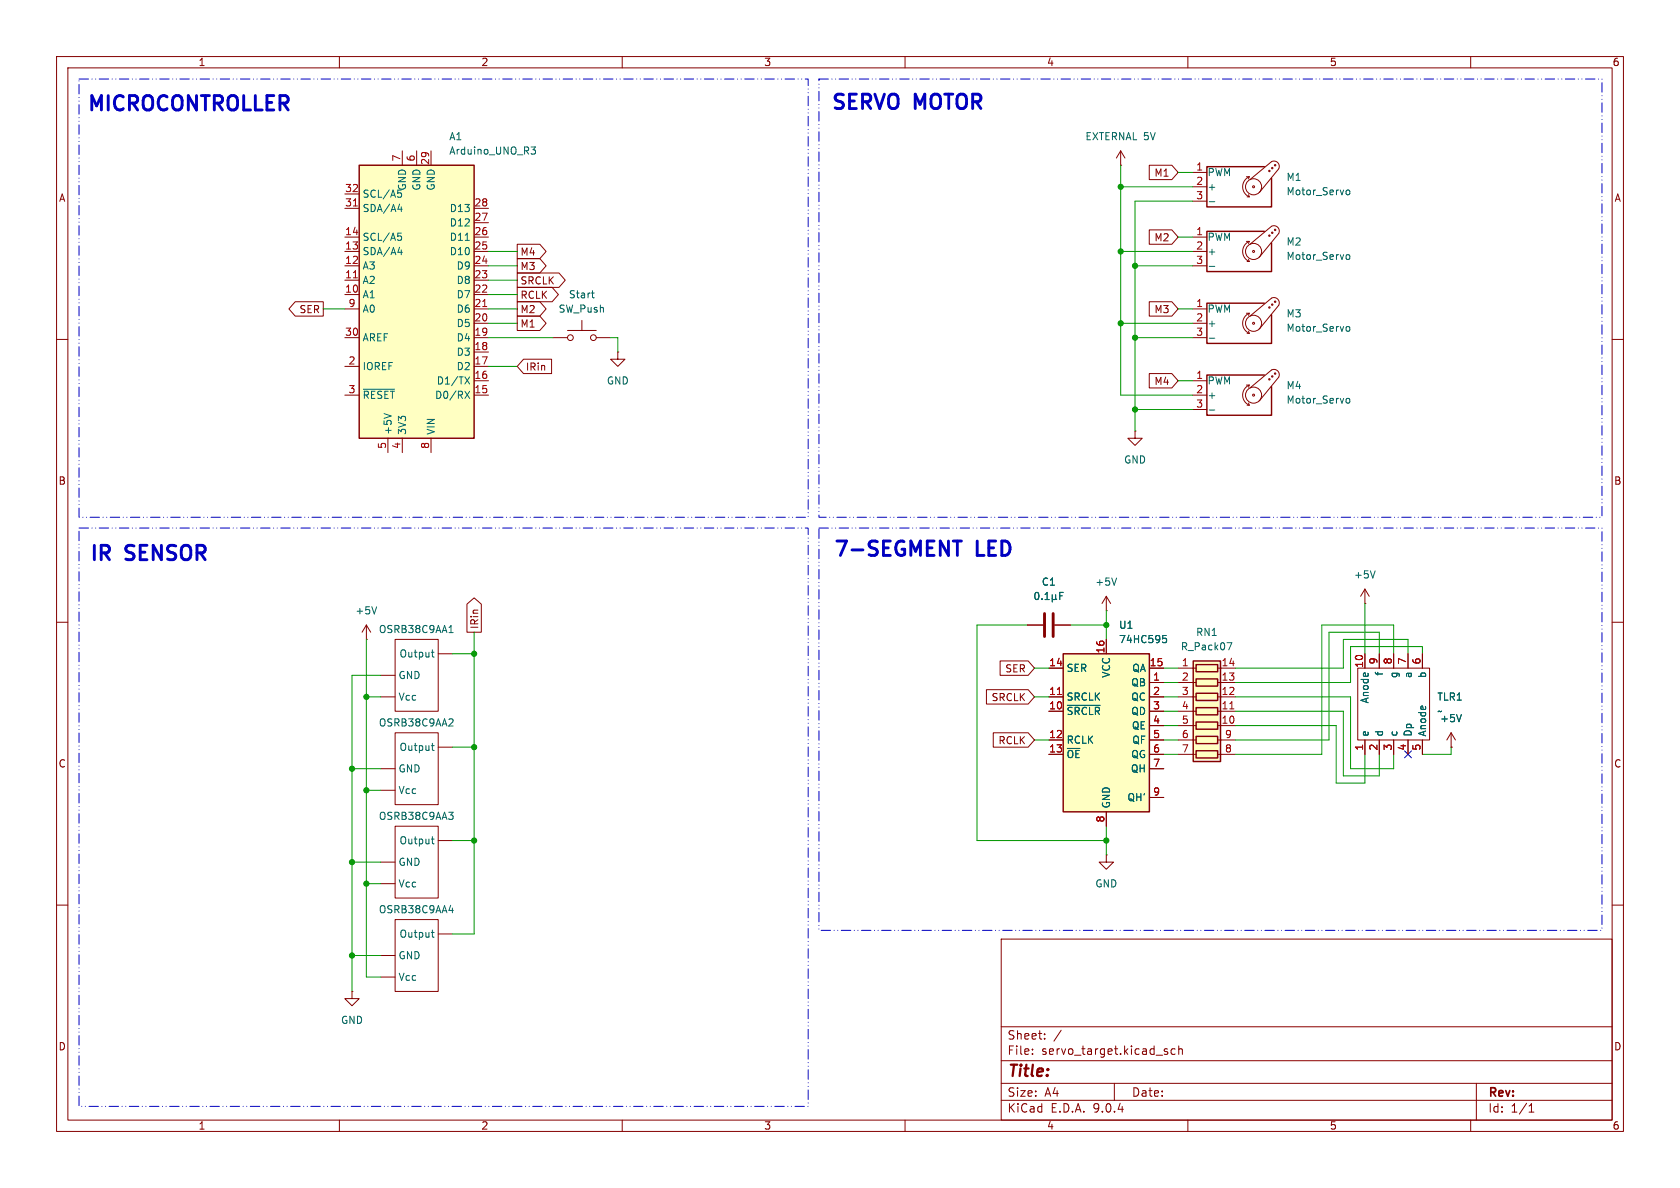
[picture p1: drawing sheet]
<svg xmlns="http://www.w3.org/2000/svg" width="297mm" height="210mm" viewBox="0 0 297 210" stroke-linecap="round" stroke-linejoin="round" font-family="sans-serif">
<g fill="none" stroke="#840000" stroke-width=".18">
<path d="M10 10h277v190h-277zM12 12h273v186h-273zM60 10v2M110 10v2M160 10v2M210 10v2M260 10v2M198.1 29.2h.1M198.1 26.7l-.7 1.2M198.1 26.7l.8 1.2M198.1 26.7v2.5M97.8 59.7h2.5"/>
<path d="M100.3 58.4h5.1M102.9 56.6v1.8M105.4 59.7h2.5M10 60h2M285 60h2M10 110h2M181.6 110.5h2.8M186.4 110.5h2.8M195.6 108h.1M195.6 105.4l-.8 1.3M195.6 105.4l.7 1.3M195.6 105.4v2.6"/>
<path d="M285 110h2M195.6 151.1v1.3h1.2l-1.2 1.3-1.3-1.3h1.3M195.6 151.1h.1M10 160h2M177 166h108v32h-108zM285 160h2M60 198v2M110 198v2M160 198v2M177 194.5h108M177 191.5h108M177 187.5h108"/>
<path d="M177 181.5h108M182.5 186.3v.1M182.5 185.5v.1M184.7 183.6v.1M184.7 182.8v.1M187.6 182.1l-1.3 2M197 191.5v3M206 185.9l.4 .1 .1 .2-.3 .2h-.2M206 185.4l.4 .1M207.7 185.5l-.4-.1-.3 .3v.4l.2 .2h.5M208.4 185.5l.2-.1 .4 .1v.9M208.4 184.9v1.5"/>
<path d="M210 198v2M260 198v2M261 191.5v6.5M270.3 196.6h.9M270.3 195.5l.4-.4v1.5"/>
<circle cx="100.8" cy="59.7" r=".51"/>
<circle cx="104.9" cy="59.7" r=".51"/>
</g>
<g fill="none" stroke="#006464" stroke-width=".18">
<path d="M104.6 51.8h.4M104.7 52.5l.3 .1M183.1 104.8l.1-.1a.68 .68 0 0 1 .5 .7 .68 .68 0 0 1-.5 .6l-.1-.1-.2-.4zM184.2 105.9v.1M184.8 106h.7M184.8 105.1l.3-.4v1.3M186 105.8l.2 .2h.2l.2-.2M186 105.1v1.3M186.6 105.8l.2 .2M186.6 105.1v.7M187.4 105.3h.4M188 104.7h-.6v1.3"/>
<path d="M197.4 102.2l-.4 1.2"/>
</g>
<path d="M184.7 108.5v4M186.2 108.5v4" fill="none" stroke="#840000" stroke-width=".51"/>
<path d="M210.9 116.8h4.9v17.8h-4.9z" fill="#ffffc2"/>
<path d="M210.9 116.8h4.9v17.8h-4.9zM211.5 117.5h3.8v1.2h-3.8zM211.5 120h3.8v1.3h-3.8zM211.5 122.6h3.8v1.2h-3.8zM211.5 125.1h3.8v1.3h-3.8zM211.5 127.6h3.8v1.3h-3.8zM211.5 130.2h3.8v1.2h-3.8zM211.5 132.7h3.8v1.3h-3.8z" fill="none" stroke="#840000" stroke-width=".25"/>
<g fill="none" stroke="#840000" stroke-width=".18">
<path d="M208.3 118.1h3.2M215.3 118.1h3.1M208.3 120.7h3.2M208.3 123.2h3.2M208.3 125.7h3.2M208.3 128.3h3.2M208.3 130.8h3.2M208.3 133.4h3.2M215.3 120.7h3.1M215.3 123.2h3.1M215.3 125.7h3.1M215.3 128.3h3.1"/>
<path d="M215.3 130.8h3.1M215.3 133.4h3.1"/>
</g>
<path d="M217.4 125.3h.7" fill="none" stroke="#a90000" stroke-width=".18"/>
<path d="M216.9 113.6h.9l-.6 1.3" fill="none" stroke="#006464" stroke-width=".18"/>
<path d="M188 115.6h15.2v27.9h-15.2z" fill="#ffffc2"/>
<path d="M223.5 29.5h-10.1v7.1h11.4v-5.1M223.5 53.6h-10.1v7.1h11.4v-5.1M223.5 40.9h-10.1v7.1h11.4v-5.1M223.5 66.3h-10.1v7.1h11.4v-5.1M188 115.6h15.2v27.9h-15.2z" fill="none" stroke="#840000" stroke-width=".25"/>
<g fill="none" stroke="#840000" stroke-width=".18">
<path d="M210.8 30.5h2.6M210.8 33h2.6M210.8 35.6h2.6M220.3 31.2h.6M220.5 34.8h.4M220.7 34.4l.2 .4M220.9 31.2a1.94 1.94 0 0 0-1.2 1.8 1.94 1.94 0 0 0 1.2 1.8M220.9 31.2l-.2 .4M221 31.8l3.8-3.2a.94 .94 0 0 1 1.1 .1 .94 .94 0 0 1 .2 1.1l-3.5 4.2M210.8 54.6h2.6M210.8 57.2h2.6M210.8 59.7h2.6"/>
<path d="M210.8 41.9h2.6M210.8 44.5h2.6M210.8 47h2.6M220.3 55.4h.6M220.3 42.7h.6M220.5 58.9h.4M220.5 46.2h.4M220.7 58.5l.2 .4M220.7 45.8l.2 .4M220.9 55.4a1.94 1.94 0 0 0-1.2 1.8 1.94 1.94 0 0 0 1.2 1.7M220.9 42.7a1.94 1.94 0 0 0-1.2 1.8 1.94 1.94 0 0 0 1.2 1.7M220.9 55.4l-.2 .4"/>
<path d="M220.9 42.7l-.2 .4M221 55.9l3.8-3.2a.94 .94 0 0 1 1.1 .2 .94 .94 0 0 1 .2 1.1l-3.5 4.2M221 43.2l3.8-3.2a.94 .94 0 0 1 1.1 .2 .94 .94 0 0 1 .2 1.1l-3.5 4.2M200.7 76.2v1.3h1.2l-1.2 1.2-1.3-1.2h1.3M200.7 76.2h.1M210.8 67.3h2.6M210.8 69.9h2.6M210.8 72.4h2.6M220.3 68.1h.6M220.5 71.6h.4M220.7 71.2l.2 .4M220.9 68.1a1.94 1.94 0 0 0-1.2 1.8 1.94 1.94 0 0 0 1.2 1.7"/>
<path d="M220.9 68.1l-.2 .4M221 68.6l3.8-3.2a.94 .94 0 0 1 1.1 .2 .94 .94 0 0 1 .2 1.1l-3.5 4.2M64.8 113h.1M64.8 110.5l-.8 1.3M64.8 110.5l.7 1.3M64.8 110.5v2.5M67.3 119.4h2.5M69.8 113h7.7v12.7h-7.7zM77.5 115.6h2.5M185.4 118.1h2.6M195.6 113v2.6M203.2 118.1h2.5"/>
<path d="M240 118.1h12.7v12.7h-12.7zM241.3 106.7h.1M241.3 104.1v2.6M241.3 115.6v2.5M241.3 104.1l-.8 1.3M241.3 104.1l.8 1.3M243.8 115.6v2.5M246.4 115.6v2.5M248.9 115.6v2.5M251.5 115.6v2.5M67.3 123.2h2.5M67.3 135.9h2.5"/>
<path d="M67.3 139.7h2.5M69.8 129.5h7.7v12.7h-7.7zM77.5 132.1h2.5M185.4 123.2h2.6M185.4 125.7h2.6M185.4 130.8h2.6M185.4 133.4h2.6M203.2 123.2h2.5M203.2 125.7h2.5M203.2 130.8h2.5M203.2 133.4h2.5M203.2 120.7h2.5"/>
<path d="M203.2 128.3h2.5M203.2 135.9h2.5M241.3 130.8v2.6M243.8 130.8v2.6M246.4 130.8v2.6M248.9 130.8v2.6M251.5 130.8v2.6M256.5 132.1h.1M256.5 129.5l-.7 1.3M256.5 129.5l.8 1.3M256.5 129.5v2.6M67.3 152.4h2.5"/>
<path d="M67.3 156.2h2.5M69.8 146.1h7.7v12.7h-7.7zM77.5 148.6h2.5M195.6 143.5v2.6M203.2 141h2.5M62.2 175.3v1.2h1.3l-1.3 1.3-1.2-1.3h1.2M62.2 175.3h.1M67.3 168.9h2.5M67.3 172.7h2.5M69.8 162.6h7.7v12.7h-7.7zM77.5 165.1h2.5"/>
<circle cx="221.6" cy="33" r=".18"/>
<circle cx="221.6" cy="33" r="1.42"/>
<circle cx="224.4" cy="30.2" r=".13"/>
<circle cx="224.9" cy="29.7" r=".13"/>
<circle cx="225.4" cy="29.2" r=".13"/>
<circle cx="221.6" cy="57.1" r=".18"/>
<circle cx="221.6" cy="44.4" r=".18"/>
<circle cx="221.6" cy="57.1" r="1.42"/>
<circle cx="221.6" cy="44.4" r="1.42"/>
<circle cx="224.4" cy="54.4" r=".13"/>
<circle cx="224.4" cy="41.7" r=".13"/>
<circle cx="224.9" cy="53.8" r=".13"/>
<circle cx="224.9" cy="41.1" r=".13"/>
<circle cx="225.4" cy="53.3" r=".13"/>
<circle cx="225.4" cy="40.6" r=".13"/>
<circle cx="221.6" cy="69.8" r=".18"/>
<circle cx="221.6" cy="69.8" r="1.42"/>
<circle cx="224.4" cy="67.1" r=".13"/>
<circle cx="224.9" cy="66.5" r=".13"/>
<circle cx="225.4" cy="66" r=".13"/>
</g>
<path d="M186.9 122.8h.8" fill="none" stroke="#a90000" stroke-width=".18"/>
<g fill="none" stroke="#006464" stroke-width=".18">
<path d="M213.8 35.7h1M238 33.8l.2-.2 .3 .1 .1 .1-.1 .6h-.3l-.2-.2M213.8 59.8h1M213.8 47.1h1M238 45.3l.2-.3 .3 .1 .1 .2-.1 .5-.3 .1-.2-.3M238 58l.2-.3 .3 .1 .1 .2-.1 .5-.3 .1-.2-.3M213.8 72.5h1M238 70.7l.2-.3 .3 .1 .1 .2-.1 .5-.3 .1-.2-.3M66.6 107.3l-.4 1.2M76.3 115.3h.4M76.4 114.9v1.1l.3 .1M79.4 111.8h.7"/>
<path d="M79.6 110.7l.1-.1v1.2M205.6 112.3h.6M205.7 112.8h.3l.2 .3-.1 .4-.4 .1M243.1 100.9l-.4 1.3M76.3 131.8h.4M76.4 131.4v1.1l.3 .2M80 127.1l.1 .2-.1 .3-.7 .7h.8M188.7 124.7h5.8M258.4 126.3l-.5 1.3M76.3 148.3h.4M76.4 147.9v1.1l.3 .2M79.3 143.6h.8l-.4 .5"/>
<path d="M80 144.1l.1 .2-.1 .5M76.3 164.8h.4M76.4 164.4v1.1l.3 .2M79.4 160.9h.8"/>
</g>
<path d="M63.5 29.2h20.3v48.3h-20.3z" fill="#ffffc2"/>
<path d="M63.5 29.2h20.3v48.3h-20.3z" fill="none" stroke="#840000" stroke-width=".25"/>
<g fill="none" stroke="#840000" stroke-width=".18">
<path d="M61 36.8h2.5M61 34.3h2.5M71.1 26.7v2.5M73.7 26.7v2.5M76.2 26.7v2.5M83.8 39.4h2.6M83.8 36.8h2.6M203.2 29.2h4l1.1 1.3-1.1 1.3h-4zM52.2 53.3h4.9v2.6h-4.9l-1.1-1.3zM61 59.7h2.5M61 54.6h2.5M61 52.1h2.5"/>
<path d="M61 49.5h2.5M61 47h2.5M61 44.5h2.5M61 41.9h2.5M83.8 59.7h2.6M83.8 57.2h2.6M83.8 54.6h2.6M83.8 52.1h2.6M83.8 49.5h2.6M83.8 47h2.6M83.8 44.5h2.6M83.8 41.9h2.6"/>
<path d="M91.4 45.7h4l1.1 1.3-1.1 1.3h-4zM91.4 53.3h4l1.1 1.3-1.1 1.3h-4zM91.4 55.9h4l1.1 1.3-1.1 1.2h-4zM91.4 50.8h6.2l1.1 1.3-1.1 1.2h-6.2zM91.4 48.3h7.4l1.1 1.2-1.1 1.3h-7.4zM91.4 43.2h4l1.1 1.3-1.1 1.2h-4zM203.2 53.3h4l1.1 1.3-1.1 1.3h-4zM203.2 40.6h4l1.1 1.3-1.1 1.3h-4zM61 69.9h2.5M61 64.8h2.5M68.6 77.5v2.5M71.1 77.5v2.5"/>
<path d="M76.2 77.5v2.5M83.8 69.9h2.6M83.8 67.3h2.6M83.8 64.8h2.6M83.8 62.2h2.6M92.6 63.5h4.9v2.5h-4.9l-1.2-1.2zM109.2 62.2v1.3h1.3l-1.3 1.3-1.3-1.3h1.3M109.2 62.2h.1M203.2 66h4l1.1 1.3-1.1 1.3h-4zM82.5 106.8l1.3-1.1 1.3 1.1v5h-2.6zM176.8 116.8h5l1.1 1.3-1.1 1.3h-5zM181.6 110.5h2.8"/>
<path d="M185.4 118.1h2.6M186.4 110.5h2.8M195.6 113v2.6M203.2 118.1h2.5M241.3 115.6v2.5M243.8 115.6v2.5M246.4 115.6v2.5M248.9 115.6v2.5M251.5 115.6v2.5M174.4 121.9h7.4l1.1 1.3-1.1 1.3h-7.4zM175.6 129.5h6.2l1.1 1.3-1.1 1.3h-6.2zM185.4 123.2h2.6"/>
<path d="M185.4 125.7h2.6M185.4 130.8h2.6M185.4 133.4h2.6M203.2 123.2h2.5M203.2 125.7h2.5M203.2 130.8h2.5M203.2 133.4h2.5M203.2 120.7h2.5M203.2 128.3h2.5M203.2 135.9h2.5M241.3 130.8v2.6M243.8 130.8v2.6"/>
<path d="M246.4 130.8v2.6M248.9 130.8v2.6M251.5 130.8v2.6M256.5 132.1h.1M195.6 143.5v2.6M203.2 141h2.5"/>
</g>
<g fill="none" stroke="#006464" stroke-width=".18">
<path d="M70.3 37h.8M70.9 36.6v.8M71 34.3l-.1 .4-.4 .2M93.9 26h.8l-.5 .5 .4 .1 .1 .4-.3 .2h-.3M70.3 41.2h.6M70.3 44.6h.8M70.5 41.7h.3l.2 .2-.1 .5-.4 .1M70.9 44.2v.8M82.2 42.5h.8M64.2 68.8h5.5M67.9 73.1l1.3 .4M82.2 69.2l.8 1.2"/>
<path d="M82.2 66.6l.8 1.3M83 69.2l-.8 1.2M83 66.6l-.8 1.3M183.1 104.8l.1-.1a.68 .68 0 0 1 .5 .7 .68 .68 0 0 1-.5 .6l-.1-.1-.2-.4zM184.2 105.9v.1M184.8 106h.7M184.8 105.1l.3-.4v1.3M186 105.8l.2 .2h.2l.2-.2M186 105.1v1.3M186.6 105.8l.2 .2M186.6 105.1v.7M187.4 105.3h.4"/>
<path d="M188 104.7h-.6v1.3M205.6 112.3h.6M205.7 112.8h.3l.2 .3-.1 .4-.4 .1M188.7 124.7h5.8M258.4 126.3l-.5 1.3"/>
</g>
<path d="M62.5 36.4h.7M62.5 49.1h.7M85.3 54.2h.8M186.9 122.8h.8" fill="none" stroke="#a90000" stroke-width=".18"/>
<g fill="none" stroke="#009600" stroke-width=".18">
<path d="M198.1 29.2v40.7h12.7M198.1 33h12.7M208.3 30.5h2.5M210.8 35.6h-10.1v40.6M57.1 54.6h3.9M86.4 59.7h11.4M86.4 52.1h5M86.4 57.2h5M86.4 54.6h5M86.4 47h5M86.4 44.5h5M86.4 49.5h5"/>
<path d="M107.9 59.7h1.3v2.5M198.1 57.2h12.7M198.1 44.5h12.7M200.7 59.7h10.1M200.7 47h10.1M208.3 54.6h2.5M208.3 41.9h2.5M86.4 64.8h5M200.7 72.4h10.1M208.3 67.3h2.5M64.8 113v59.7h2.5M67.3 119.4h-5.1v55.9"/>
<path d="M80 115.6h3.8M83.8 111.8v53.3h-3.8M181.6 110.5h-8.9v38.1h22.9M182.9 118.1h2.5M189.2 110.5h6.4M195.6 108v5M205.7 118.1h2.6M241.3 106.7v8.9M243.8 115.6v-3.8h-8.9v19h-16.5M246.4 115.6v-5.1h-12.7v22.9h-15.3M248.9 115.6v-2.6h-11.4v5.1h-19.1M251.5 115.6v-1.3h-12.7v6.4h-20.4"/>
<path d="M62.2 135.9h5.1M64.8 123.2h2.5M64.8 139.7h2.5M80 132.1h3.8M182.9 123.2h2.5M182.9 130.8h2.5M205.7 125.7h2.6M205.7 123.2h2.6M205.7 120.7h2.6M205.7 130.8h2.6M205.7 128.3h2.6M205.7 133.4h2.6"/>
<path d="M218.4 125.7h19.1v11.5h6.3v-3.8M218.4 123.2h20.4v12.7h7.6v-2.5M218.4 128.3h17.8v10.1h5.1v-5M256.5 132.1v1.3h-5M62.2 152.4h5.1M64.8 156.2h2.5M80 148.6h3.8M195.6 146.1v5M62.2 168.9h5.1"/>
</g>
<path d="M248.3 132.7l1.2 1.3M249.5 132.7l-1.2 1.3" fill="none" stroke="#000084" stroke-width=".18"/>
<path d="M168.5 95.6h1.5M169.2 95.6v2.6" fill="none" stroke="#0000c2" stroke-width=".51"/>
<path d="M14 14h128.9v77.4h-128.9zM144.8 14h138.4v77.4h-138.4zM14 93.3h128.9v102.3h-128.9zM144.8 93.3h138.4v71.2h-138.4z" fill="none" stroke="#0000c2" stroke-width=".18" stroke-dasharray="1.7 .6 0 .6 0 .6"/>
<g fill="#009600" stroke="#009600" stroke-width=".18">
<circle cx="198.1" cy="57.2" r=".46"/>
<circle cx="200.7" cy="59.7" r=".46"/>
<circle cx="200.7" cy="47" r=".46"/>
<circle cx="195.6" cy="110.5" r=".46"/>
<circle cx="195.6" cy="148.6" r=".46"/>
<circle cx="198.1" cy="44.5" r=".46"/>
<circle cx="198.1" cy="33" r=".46"/>
<circle cx="200.7" cy="72.4" r=".46"/>
<circle cx="62.2" cy="152.4" r=".46"/>
<circle cx="62.2" cy="168.9" r=".46"/>
<circle cx="64.8" cy="156.2" r=".46"/>
<circle cx="83.8" cy="132.1" r=".46"/>
<circle cx="83.8" cy="115.6" r=".46"/>
<circle cx="83.8" cy="148.6" r=".46"/>
<circle cx="62.2" cy="135.9" r=".46"/>
<circle cx="64.8" cy="139.7" r=".46"/>
<circle cx="64.8" cy="123.2" r=".46"/>
</g>
<g font-size="3.5" fill="#0000c2">
<text x="15.1" y="20.3">MICROCONTROLLER</text>
<text x="146.7" y="20.1">SERVO</text>
<text x="161.7" y="20.1">MOTOR</text>
<text x="15.6" y="99.8">IR</text>
<text x="22.3" y="99.8">SENSOR</text>
<text x="147.1" y="99.1">7-SEGMENT</text>
<text x="172.7" y="99.1">LED</text>
</g>
<text font-size="2.8" fill="#840000" x="178" y="190.9">Title:</text>
<g font-size="2.1" fill="#840000">
<text x="178" y="184">Sheet:</text>
<text x="178" y="186.7">File:</text>
<text x="184.1" y="186.7">servo_target.kicad_sch</text>
<text x="178" y="196.9">KiCad</text>
<text x="178" y="194.1">Size:</text>
<text x="184.7" y="194.1">A4</text>
<text x="185.7" y="196.9">E.D.A.</text>
<text x="193.3" y="196.9">9.0.4</text>
<text x="200" y="194.1">Date:</text>
<text x="263" y="194.3">Rev:</text>
<text x="263" y="196.9">Id:</text>
<text x="267.1" y="196.9">1/1</text>
</g>
<g font-size="1.8" fill="#840000">
<text x="35" y="11.9">1</text>
<text x="85" y="11.9">2</text>
<text x="135" y="11.9">3</text>
<text x="185" y="11.9">4</text>
<text x="235" y="11.9">5</text>
<text x="285" y="11.9">6</text>
<text x="10.3" y="35.9">A</text>
<text x="204" y="31.4">M1</text>
<text x="285.3" y="35.9">A</text>
<text x="91.9" y="47.9">M3</text>
<text x="91.9" y="45.4">M4</text>
<text x="204" y="42.9">M2</text>
<text x="91.9" y="53">RCLK</text>
<text x="91.9" y="50.5">SRCLK</text>
<text x="52.8" y="55.6">SER</text>
<text x="91.9" y="55.6">M2</text>
<text x="91.9" y="58.1">M1</text>
<text x="204" y="55.6">M3</text>
<text x="92.9" y="65.7">IRin</text>
<text x="204" y="68.3">M4</text>
<text x="10.3" y="85.9">B</text>
<text x="285.3" y="85.9">B</text>
<text x="84.8" y="111.3" transform="rotate(-90 84.8 111.3)">IRin</text>
<text x="177.6" y="119.1">SER</text>
<text x="175.2" y="124.1">SRCLK</text>
<text x="176.4" y="131.8">RCLK</text>
<text x="10.3" y="135.9">C</text>
<text x="285.3" y="135.9">C</text>
<text x="10.3" y="185.9">D</text>
<text x="285.3" y="185.9">D</text>
<text x="35" y="199.9">1</text>
<text x="85" y="199.9">2</text>
<text x="135" y="199.9">3</text>
<text x="185" y="199.9">4</text>
<text x="235" y="199.9">5</text>
<text x="285" y="199.9">6</text>
</g>
<g font-size="1.8" fill="#a90000">
<text x="70.9" y="28.6" transform="rotate(-90 70.9 28.6)">7</text>
<text x="73.4" y="28.6" transform="rotate(-90 73.4 28.6)">6</text>
<text x="75.9" y="29.3" transform="rotate(-90 75.9 29.3)">29</text>
<text x="60.9" y="34">32</text>
<text x="211.4" y="30.2">1</text>
<text x="211.4" y="32.8">2</text>
<text x="211.4" y="35.3">3</text>
<text x="60.9" y="41.7">14</text>
<text x="60.9" y="36.6">31</text>
<text x="83.8" y="41.7">26</text>
<text x="83.8" y="39.1">27</text>
<text x="83.8" y="36.6">28</text>
<text x="211.4" y="41.7">1</text>
<text x="60.9" y="46.7">12</text>
<text x="60.9" y="44.2">13</text>
<text x="83.8" y="46.7">24</text>
<text x="83.8" y="44.2">25</text>
<text x="211.4" y="44.2">2</text>
<text x="211.4" y="46.7">3</text>
<text x="60.9" y="51.8">10</text>
<text x="60.9" y="49.3">11</text>
<text x="83.8" y="51.8">22</text>
<text x="83.8" y="49.3">23</text>
<text x="60.9" y="59.4">30</text>
<text x="61.5" y="54.4">9</text>
<text x="83.8" y="59.4">19</text>
<text x="83.8" y="56.9">20</text>
<text x="83.8" y="54.4">21</text>
<text x="211.4" y="54.4">1</text>
<text x="211.4" y="56.9">2</text>
<text x="211.4" y="59.4">3</text>
<text x="61.5" y="64.5">2</text>
<text x="83.8" y="64.5">17</text>
<text x="83.8" y="62">18</text>
<text x="61.5" y="69.6">3</text>
<text x="83.8" y="69.6">15</text>
<text x="83.8" y="67.1">16</text>
<text x="211.4" y="67.1">1</text>
<text x="211.4" y="69.6">2</text>
<text x="211.4" y="72.1">3</text>
<text x="68.3" y="79.4" transform="rotate(-90 68.3 79.4)">5</text>
<text x="70.9" y="79.4" transform="rotate(-90 70.9 79.4)">4</text>
<text x="75.9" y="79.4" transform="rotate(-90 75.9 79.4)">8</text>
<text x="185.4" y="117.9">14</text>
<text x="195.3" y="115.6" transform="rotate(-90 195.3 115.6)">16</text>
<text x="203.2" y="117.9">15</text>
<text x="208.8" y="117.9">1</text>
<text x="215.9" y="117.9">14</text>
<text x="241" y="118.2" transform="rotate(-90 241 118.2)">10</text>
<text x="243.6" y="117.5" transform="rotate(-90 243.6 117.5)">9</text>
<text x="246.1" y="117.5" transform="rotate(-90 246.1 117.5)">8</text>
<text x="248.7" y="117.5" transform="rotate(-90 248.7 117.5)">7</text>
<text x="251.2" y="117.5" transform="rotate(-90 251.2 117.5)">6</text>
<text x="185.4" y="122.9">11</text>
<text x="185.4" y="125.5">10</text>
<text x="203.8" y="120.4">1</text>
<text x="203.8" y="122.9">2</text>
<text x="203.8" y="125.5">3</text>
<text x="208.8" y="120.4">2</text>
<text x="208.8" y="122.9">3</text>
<text x="208.8" y="125.5">4</text>
<text x="215.9" y="120.4">13</text>
<text x="215.9" y="122.9">12</text>
<text x="215.9" y="125.5">11</text>
<text x="185.4" y="130.6">12</text>
<text x="203.8" y="128">4</text>
<text x="203.8" y="130.6">5</text>
<text x="208.8" y="128">5</text>
<text x="208.8" y="130.6">6</text>
<text x="215.9" y="128">10</text>
<text x="216.5" y="130.6">9</text>
<text x="185.4" y="133.1">13</text>
<text x="203.8" y="133.1">6</text>
<text x="203.8" y="135.6">7</text>
<text x="208.8" y="133.1">7</text>
<text x="216.5" y="133.1">8</text>
<text x="241" y="132.8" transform="rotate(-90 241 132.8)">1</text>
<text x="243.6" y="132.8" transform="rotate(-90 243.6 132.8)">2</text>
<text x="246.1" y="132.8" transform="rotate(-90 246.1 132.8)">3</text>
<text x="248.7" y="132.8" transform="rotate(-90 248.7 132.8)">4</text>
<text x="251.2" y="132.8" transform="rotate(-90 251.2 132.8)">5</text>
<text x="203.8" y="140.7">9</text>
<text x="195.3" y="145.5" transform="rotate(-90 195.3 145.5)">8</text>
</g>
<g font-size="1.8" fill="#006464">
<text x="79.3" y="25">A1</text>
<text x="79.3" y="27.5">Arduino_UNO_R3</text>
<text x="191.8" y="25">EXTERNAL 5V</text>
<text x="64" y="35.2">SCL/A5</text>
<text x="72" y="33.8" transform="rotate(-90 72 33.8)">GND</text>
<text x="74.5" y="33.8" transform="rotate(-90 74.5 33.8)">GND</text>
<text x="77.1" y="33.8" transform="rotate(-90 77.1 33.8)">GND</text>
<text x="213.4" y="31.3">PWM</text>
<text x="213.4" y="33.9">+</text>
<text x="227.3" y="32.2">M1</text>
<text x="227.3" y="34.7">Motor_Servo</text>
<text x="64" y="37.7">SDA/A4</text>
<text x="79.4" y="40.2">D12</text>
<text x="79.4" y="37.7">D13</text>
<text x="64" y="47.9">A3</text>
<text x="64" y="45.3">SDA/A4</text>
<text x="64" y="42.8">SCL/A5</text>
<text x="79.4" y="45.3">D10</text>
<text x="79.4" y="42.8">D11</text>
<text x="80.6" y="47.9">D9</text>
<text x="213.4" y="42.8">PWM</text>
<text x="213.4" y="45.3">+</text>
<text x="227.3" y="43.6">M2</text>
<text x="227.3" y="46.2">Motor_Servo</text>
<text x="64" y="52.9">A1</text>
<text x="64" y="50.4">A2</text>
<text x="80.6" y="52.9">D7</text>
<text x="80.6" y="50.4">D8</text>
<text x="100.5" y="52.9">Start</text>
<text x="64" y="55.5">A0</text>
<text x="80.6" y="58">D5</text>
<text x="80.6" y="55.5">D6</text>
<text x="98.7" y="55.5">SW_Push</text>
<text x="213.4" y="55.5">PWM</text>
<text x="213.4" y="58">+</text>
<text x="227.3" y="56.3">M3</text>
<text x="227.3" y="58.9">Motor_Servo</text>
<text x="64" y="65.6">IOREF</text>
<text x="64" y="60.6">AREF</text>
<text x="80.6" y="65.6">D2</text>
<text x="80.6" y="63.1">D3</text>
<text x="80.6" y="60.6">D4</text>
<text x="64" y="70.7">~{RESET}</text>
<text x="76.8" y="70.7">D0/RX</text>
<text x="77.1" y="68.2">D1/TX</text>
<text x="107.2" y="68.2">GND</text>
<text x="213.4" y="68.2">PWM</text>
<text x="213.4" y="70.7">+</text>
<text x="227.3" y="69">M4</text>
<text x="227.3" y="71.6">Motor_Servo</text>
<text x="69.4" y="77" transform="rotate(-90 69.4 77)">+5V</text>
<text x="72" y="77" transform="rotate(-90 72 77)">3V3</text>
<text x="77.1" y="77" transform="rotate(-90 77.1 77)">VIN</text>
<text x="198.6" y="82.1">GND</text>
<text x="184.1" y="103.7">C1</text>
<text x="193.5" y="103.7">+5V</text>
<text x="239.3" y="102.5">+5V</text>
<text x="62.7" y="108.8">+5V</text>
<text x="66.9" y="112.1">OSRB38C9AA1</text>
<text x="197.7" y="111.4">U1</text>
<text x="197.7" y="113.9">74HC595</text>
<text x="211.4" y="112.6">RN1</text>
<text x="70.5" y="116.4">Output</text>
<text x="188.5" y="119">SER</text>
<text x="196.4" y="119.9" transform="rotate(-90 196.4 119.9)">VCC</text>
<text x="200.1" y="119">QA</text>
<text x="208.7" y="115.2">R_Pack07</text>
<text x="244.7" y="119.5" transform="rotate(-90 244.7 119.5)">f</text>
<text x="247.2" y="120" transform="rotate(-90 247.2 120)">g</text>
<text x="249.8" y="120" transform="rotate(-90 249.8 120)">a</text>
<text x="252.3" y="120" transform="rotate(-90 252.3 120)">b</text>
<text x="70.4" y="120.2">GND</text>
<text x="70.4" y="124.1">Vcc</text>
<text x="188.5" y="124.1">SRCLK</text>
<text x="199.9" y="121.5">QB</text>
<text x="199.9" y="124.1">QC</text>
<text x="242.2" y="124.4" transform="rotate(-90 242.2 124.4)">Anode</text>
<text x="254" y="124.1">TLR1</text>
<text x="66.9" y="128.6">OSRB38C9AA2</text>
<text x="188.5" y="126.6">~{SRCLR}</text>
<text x="188.5" y="131.7">RCLK</text>
<text x="199.9" y="126.6">QD</text>
<text x="200" y="129.1">QE</text>
<text x="200.1" y="131.7">QF</text>
<text x="242.2" y="130.3" transform="rotate(-90 242.2 130.3)">e</text>
<text x="244.7" y="130.3" transform="rotate(-90 244.7 130.3)">d</text>
<text x="247.2" y="130.3" transform="rotate(-90 247.2 130.3)">c</text>
<text x="249.8" y="130.3" transform="rotate(-90 249.8 130.3)">Dp</text>
<text x="252.3" y="130.3" transform="rotate(-90 252.3 130.3)">Anode</text>
<text x="254" y="126.6">~</text>
<text x="254.5" y="127.9">+5V</text>
<text x="70.4" y="136.8">GND</text>
<text x="70.5" y="132.9">Output</text>
<text x="188.5" y="134.2">~{OE}</text>
<text x="199.8" y="136.8">QH</text>
<text x="199.9" y="134.2">QG</text>
<text x="70.4" y="140.6">Vcc</text>
<text x="196.4" y="143" transform="rotate(-90 196.4 143)">GND</text>
<text x="199.2" y="141.8">QH'</text>
<text x="66.9" y="145.1">OSRB38C9AA3</text>
<text x="70.5" y="149.5">Output</text>
<text x="70.4" y="153.3">GND</text>
<text x="66.9" y="161.6">OSRB38C9AA4</text>
<text x="70.4" y="157.1">Vcc</text>
<text x="193.5" y="157.1">GND</text>
<text x="70.5" y="166">Output</text>
<text x="70.4" y="169.8">GND</text>
<text x="70.4" y="173.6">Vcc</text>
<text x="60.2" y="181.2">GND</text>
</g>
</svg>
